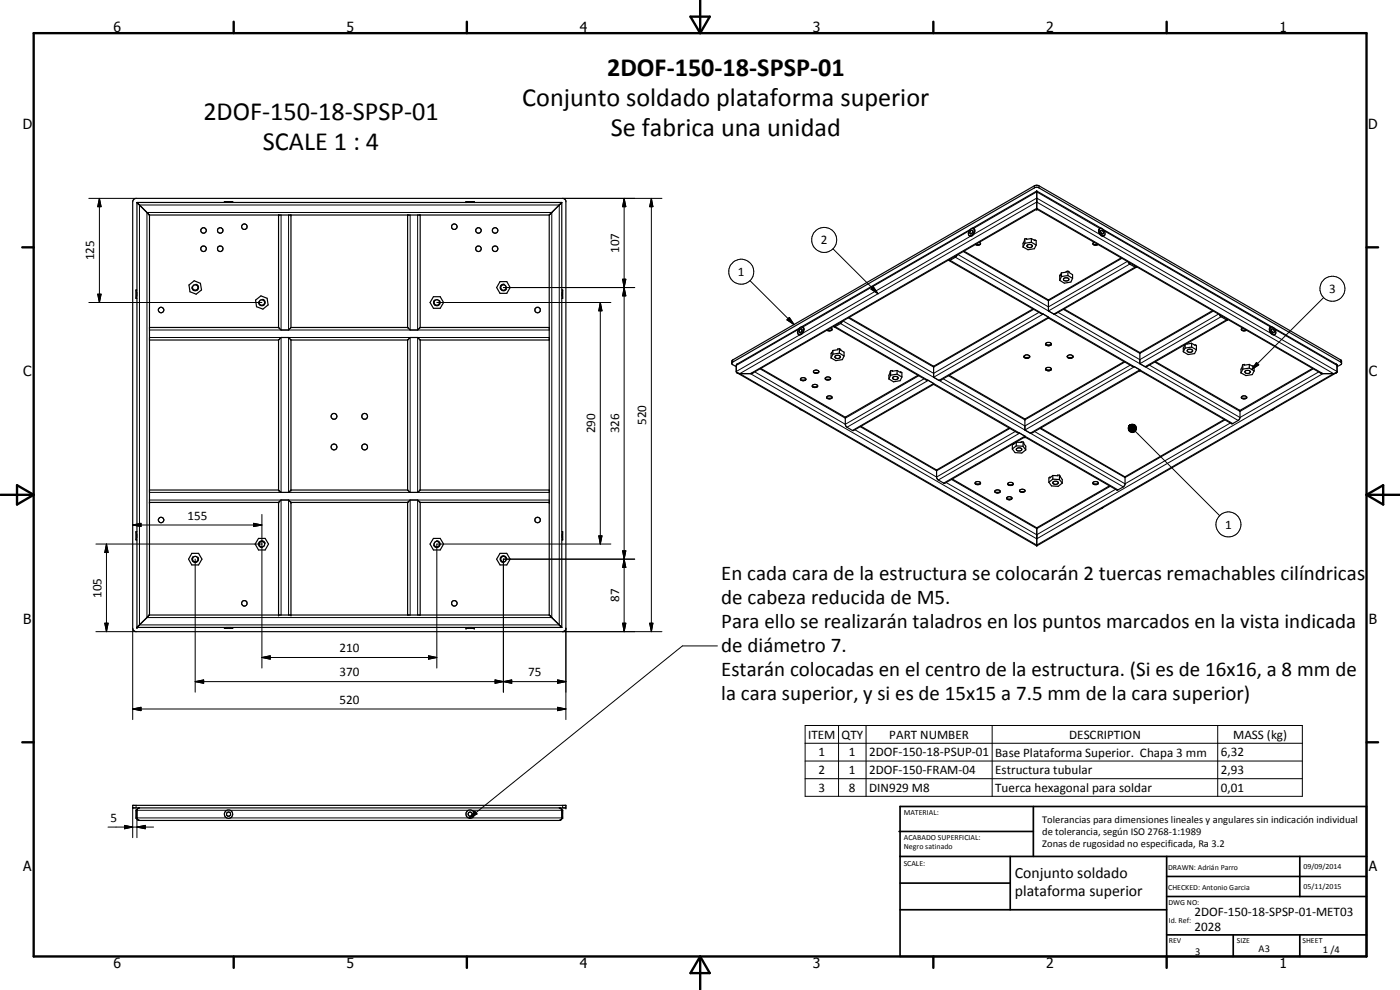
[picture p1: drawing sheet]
<svg xmlns="http://www.w3.org/2000/svg" width="420mm" height="297mm" viewBox="0 0 420 297" stroke-linecap="round" stroke-linejoin="round" font-family="sans-serif">
<g fill="none" stroke="#000" stroke-width=".35">
<path d="M40.2 59.7l.6-.2h128.1l.5 .2 .4 .6v128.4l-.2 .4-.7 .4h-128.1l-.6-.2-.4-.8v-128zM311.1 57.3v5.4M311.1 57.3l-19.3 11.2M311.1 57.3l19.4 11.2M41.1 60.7v127.6M41.1 60.7h127.5M44.9 64.5v120M67.3 60.7v-.2h2.5v.2M83.6 64.5v33.8M87.3 64.5v33.8M122.3 64.5v33.8M126.1 64.5v33.8"/>
<path d="M139.9 60.7v-.2h2.4v.2M164.8 64.5v120M168.6 60.7l-3.7 3.8h-120.1l-3.7-3.7M168.6 60.7v127.6M284.8 78.1l27.5 15.9 .8 .2 1.6 1v.2M287.2 76.5l-.2 .5-1.9 1.1-.4-.1M289.3 75.4l25.4 14.6M291.2 68.9a.82 .82 0 0 1 1.2-.2 .82 .82 0 0 1 0 1.3 .96 .96 0 0 1-.7 .8 .96 .96 0 0 1-1-.3l-.1-.7zM291.2 68.8l-50.7 29.3M291.3 69.3l.2-.2a.55 .55 0 0 1 .4 .5 .55 .55 0 0 1-.4 .5 .44 .44 0 0 1-.5-.3 .44 .44 0 0 1 .3-.5zM292.1 68.5l.2 .1M292.3 68.7a1.56 1.56 0 0 1-1.4 2"/>
<path d="M293.9 72.7l.3 .3a.83 .83 0 0 1-.6 .6 .83 .83 0 0 1-.8-.3M294.2 73.3h-1.4M307.6 71.7v1.3M307.6 71.7l-.6 1.3v1.1M307.6 73l-.6 1.1M308.3 73.6l.7-.3a.66 .66 0 0 1 .8 .7 .91 .91 0 0 1-.9 .3 .91 .91 0 0 1-.7-.6zM309.5 71.6l-1.9 .1M309.5 71.6l1.5 .6v1.3M309.5 71.6v1.1M309.5 72.7l1.5 .8M309.5 72.7l-1.9 .3M311 73.5l-.6 1.1-1.9 .3-1.5-.8"/>
<path d="M311.1 62.7l-85.1 49.2-.8 .2h-3.2l-.9-.3-.1-2.2 .1-.3 18.9-10.9M311.1 62.7l85.2 49.2 .7 .2h3.2l1-.3v-2.4l-18.9-11M328.1 73.3h1.4M328.1 73.3l.5 .3 .9-.3M328.4 72.7l-.4 .3 .1 .3M330.1 68.6a1.34 1.34 0 0 1 1.3 .7 1.34 1.34 0 0 1-.2 1.5 1.53 1.53 0 0 1-1.1-2.2zM330.1 68.5a1.21 1.21 0 0 0 .3 2.1l.5 .3 .5-.2M330.4 69.1a.58 .58 0 0 1 .7 .4 .58 .58 0 0 1-.3 .7 .78 .78 0 0 1-.4-1.1zM331 68.8l50.7 29.3M336.5 77.4l-21.8 12.6M338.6 78.6l.4 .6 1.6 .9h.6M41.1 87h-.3v2.5h.3"/>
<path d="M44.9 98.3h38.7M56.7 85.5l1.6-1.3 1.8 .8 .4 2-1.6 1.3-1.9-.8zM76.7 90l1.6-1.2 1.9 .7 .3 2-1.6 1.3-1.9-.8zM83.6 98.3l.8 .7h2.2l.7-.7M87.3 98.3h35M122.3 98.3l.8 .7h2.2l.8-.7M126.1 98.3h38.7M130.1 89h2l1 1.8-1 1.7h-2l-1-1.7zM150.1 84.5h2l1 1.8-1 1.7h-2l-1.1-1.7zM168.6 87h.3v2.5h-.3M239.9 98.4l-.6 1.2 .3 .7M240 98.9a.41 .41 0 0 1 .6-.1 .41 .41 0 0 1 0 .6l-.7 .4z"/>
<path d="M240.8 98.1l-.9 .3M240.8 98.1a1.38 1.38 0 0 1-.7 2.2h-.5M240.9 98.2a1.36 1.36 0 0 1-.6 2.2l-.7-.1M249.3 98.4l.4 .5M249.7 99l-1.4 .1M249.7 98.9l-.8 .4-.7-.2M250.3 98l27.6 16 .7 .1 1.6 1v.2M252.8 96.4l-.4 .6-1.8 1-.4-.1M254.8 95.2l25.4 14.7M310 92.7l-29.8 17.2M314.7 95.4l25 14.5 .8 .1 1.6 1v.2M314.7 95.4l-32.3 18.6-.6 .1-1.6-.9v-3.3"/>
<path d="M318.2 82.5v.1M318.2 82.5l-.2 1.6M318.5 81.9l-.3 .8v-.2M318.5 81.9v1.1M318.5 83l-.5 1.1M319.2 83.6a1.03 1.03 0 0 1 1.6 .2 .94 .94 0 0 1-1.7 0zM319.4 92.7l22.7 13.1M320.5 81.4h-.5v.3l-1.5 .2M320.5 81.4l1.4 1v1.1M320.5 81.4v1.3M320.5 82.7l1.4 .8M320.5 82.7l-2 .3"/>
<path d="M321.9 83.5l-.5 1.1-2 .4-1.4-.9M341 80.2l-24.4 14h-.3l-1.6-.9v-3.3M363.9 93.2l-21.8 12.6M366 94.4l.2 .5 1.9 1.1 .4-.1M368.4 96l-24.2 13.9-.5 .1-1.6-.9v-3.3M372.6 99l1.4 .1a1.11 1.11 0 0 1-1.4-.1zM372.9 98.4l-.3 .5M381.2 98.3a1.44 1.44 0 0 0 1.3 2.1M381.2 98.3a1.08 1.08 0 0 1 1.6 .9l.1 .9-.4 .3M381.2 98.3a1.65 1.65 0 0 0 1.3 2.1M381.4 98.2l-.2 .1M381.6 98.8l.2-.1a.71 .71 0 0 1 .5 1.1l-.6-.4z"/>
<path d="M44.9 102h38.7M87.3 102h35M122.3 102l.8-.7h2.2l.8 .7M122.3 102v45M126.1 102v45M126.1 102h38.7M219.6 109l91.4-52.8 .7 .1 90.7 52.3 .2 .4M221 110l-1.3-.8-.1-.8 .3-.4 91.1-52.4 .7 .1 90.7 52.3 .2 .3v.9l-1.3 .8M221.3 111.9l89.8 51.9M228.3 110.5l25.4 14.7M240.3 114h1.5M240.3 113.5a.88 .88 0 0 1 .9-.2 .88 .88 0 0 1 .6 .6 .95 .95 0 0 1-1.6-.2z"/>
<path d="M243.8 116h1.5M243.9 115.6a.93 .93 0 0 1 1.5 .4 .95 .95 0 0 1-1.6-.3zM244.2 111.7h1.5M244.2 111.3a.89 .89 0 0 1 1.5 .3 .89 .89 0 0 1-.8 .4 .89 .89 0 0 1-.8-.6zM247.7 113.3a.91 .91 0 0 1 1.5 .4 .97 .97 0 0 1-1.6-.1zM247.7 113.7h1.5M248.1 119.4h1.6M248.2 119a.88 .88 0 0 1 .9-.3 .88 .88 0 0 1 .6 .7 .9 .9 0 0 1-.9 .4 .9 .9 0 0 1-.7-.7zM249.6 105.8v.1M249.6 105.8l-.2 1.6M250 105.2l-.4 .8v-.2M250 105.2v1.1"/>
<path d="M250 106.3l-.6 1.1M250.6 106.8a.82 .82 0 0 1 .9-.2 .82 .82 0 0 1 .6 .7 .82 .82 0 0 1-.9 .3 .82 .82 0 0 1-.6-.8zM251.9 104.6l-.5 .1v.2l-1.4 .3M251.9 104.6l1.4 1.1v1.1M251.9 104.6v1.4M251.9 106l1.4 .8M251.9 106l-1.9 .3M253.3 106.8l-.5 1.1-1.9 .3-1.5-.8M267.3 111.3l-.5 1.3v1.1M267.3 111.3v1.3M267.3 112.6l-.5 1.1M268 113.2a.93 .93 0 0 1 1.5 .3 .91 .91 0 0 1-.9 .4 .91 .91 0 0 1-.7-.6z"/>
<path d="M269.2 111.2l1.1 .6v-.3l.4 .3v1.3M269.2 111.2l-1.9 .1M269.2 111.2v1.1M269.2 112.3l1.5 .8M269.2 112.3l-1.9 .3M270.7 113.1l-.5 1.1-2 .4-1.4-.9M275.5 112.6l-21.7 12.5v2.7l2 1.4h.4l24-13.9M280.2 115.3l25.1 14.5 .7 .2 1.6 .9v.2M284.9 112.6l22.7 13.1M307.3 107.1v-.1a.93 .93 0 0 1 .9-.6 .93 .93 0 0 1 .8 .7M307.3 107.1a1.18 1.18 0 0 0 1.7 0M307.3 107.1a1.08 1.08 0 0 0 1.7 0"/>
<path d="M307.4 107.1h1.5M313.8 103.3a1.03 1.03 0 0 1 1.7-.1v.2M313.8 103.2l.2 .4 .9 .1M313.8 103.3v.1M313.9 110.9h1.6M313.9 111l.8 .2 .6-.2M313.9 103.4h1.6M313.9 103.5l1 .2M315.1 103.6l-.2 .1M315.3 103.5l-.2 .2M315.5 110.9v-.2a1 1 0 0 0-1.7 0l.1 .3M315.5 110.9l-.6 .4-1-.3"/>
<path d="M315.5 103.3l-.2 .3M315.5 103.4l-.1 .1M320.4 107.1h1.6M322 107.1a1.19 1.19 0 0 1-1.6 .1M322 107.1a.87 .87 0 0 0-.8-.7 .87 .87 0 0 0-.9 .7l.1 .1M322 107.1a1.13 1.13 0 0 1-1.6 .1M337.4 108.5l-29.8 17.2M342.1 111.2l-32.1 18.6-.8 .2-1.6-1v-3.3M346.7 108.5l25.3 14.6 .1 .3-.1 2.4-2 1.3h-.4l-27.5-15.9M355.5 103.4l-.4 1v1.1M355.7 103.4v1M355.7 104.4l-.6 1.1"/>
<path d="M356.5 104.9a.87 .87 0 0 1 1.4 .5 .91 .91 0 0 1-.9 .3 .91 .91 0 0 1-.7-.6zM357.6 103l-1.4 .3v-.2M357.6 103l1.1 .6v-.2l.4 .2v1.3M357.6 103v1.1M357.6 104.1l1.5 .8M357.6 104.1l-1.9 .3M359.1 104.9l-.6 1.2-1.9 .3-1.5-.9M372.6 119.4h1.5M372.6 119a.93 .93 0 0 1 1.6 .4 .95 .95 0 0 1-1.6-.3zM373 109.4l-.6 1.4v1.1M373 109.4v1.3M373 110.7l-.6 1.2"/>
<path d="M373.7 111.3a.95 .95 0 0 1 1.5 .4 .86 .86 0 0 1-.8 .4 .86 .86 0 0 1-.8-.6zM374.9 109.3l1.5 .6v1.4M374.9 109.3l-1.9 .1M374.9 109.3v1.1M374.9 110.4l1.5 .9M374.9 110.4l-1.9 .3M376.4 111.3l-.6 1.1-1.9 .3-1.5-.8M393.9 110.5l-21.8 12.7M401 111.9l-89.9 51.9M240 122.7l.5 .3M258.3 127.9l22.8 13.2M302.9 128.4l-21.8 12.6v2.3l.2 .5 2 1.2h.3l24-13.9"/>
<path d="M303.8 134.7l.8 1.1 2.1 .1 1.1-.9M305 132.7l-1.2 .7v1.3M305 132.7v1.1M305 133.8l2 .1M305 133.8l-1.2 .9M305.2 134.5a.88 .88 0 0 1 1.4 .5l-.5 .3h-.8l-.3-.4zM307 132.6l-2 .1M307 132.6l.8 1.3v1.1M307 132.6v1.3M307 133.9l.8 1.1M307.6 131.1l27.5 15.9 2-.9 .5-.6v-2.5M312.3 128.4l25.3 14.6"/>
<path d="M367.4 125.9l-29.8 17.2M382.3 122.7l-.6 .3M41.1 159.5h-.3v2.5h.3M44.9 147h38.7M44.9 150.7h38.7M83.6 147v-45l.8-.7h2.2l.7 .7v45M83.6 147l.8 .7h2.2l.7-.7M83.6 150.7l.8-.7h2.2l.7 .7M83.6 150.7v33.8M87.3 147h35.1l.7 .7h2.2l.8-.7h38.7M87.3 150.7h35.1l.7-.7h2.2l.8 .7h38.7M87.3 150.7v33.8"/>
<path d="M122.3 150.7v33.8M126.1 150.7v33.8M168.6 159.5h.3v2.5h-.3M285.8 143.7l25.3 14.7M291.2 152.3l.6 .3M292.6 144.8a.87 .87 0 0 1 .9-.4 .87 .87 0 0 1 .7 .7 .94 .94 0 0 1-1.6-.3zM292.7 145.2h1.5M298.6 147.6h1.5M298.7 147.2a.93 .93 0 0 1 1.5 .4 .91 .91 0 0 1-.9 .3 .91 .91 0 0 1-.7-.6zM302.1 149.4a.88 .88 0 0 1 .9-.4 .88 .88 0 0 1 .7 .6 .88 .88 0 0 1-.9 .4 .88 .88 0 0 1-.7-.6zM302.2 149.6h1.5M302.5 145.4h1.5"/>
<path d="M302.5 144.9a.93 .93 0 0 1 1.6 .4 .91 .91 0 0 1-.9 .4 .91 .91 0 0 1-.7-.6zM306 147.4h1.5M306.1 147l.1-.1a.93 .93 0 0 1 1.4 .5 .91 .91 0 0 1-.9 .3 .91 .91 0 0 1-.7-.6zM311.1 158.4v5.4M314.8 144.7l.8 1.1 2 .1 1.2-1M316 142.7v1.1M316 142.7l-.9 .7v-.3l-.3 .3v1.3M316 143.8l2 .1M316 143.8l-1.2 .9M316 144.7l.4-.3h.9a.43 .43 0 0 1 .3 .5 .43 .43 0 0 1-.5 .4 .73 .73 0 0 1-1.1-.6zM318 142.6l-2 .1M318 142.6l.8 1.3v1"/>
<path d="M318 142.6v1.3M318 143.9l.8 1M328.1 144.7a.88 .88 0 0 1 .9-.3 .88 .88 0 0 1 .6 .7 .91 .91 0 0 1-.9 .3 .91 .91 0 0 1-.7-.6zM328.1 145.2h1.5M331 152.3l-.5 .3M332.9 145.8l-21.8 12.6M57.6 166h2l1 1.8-1 1.7h-2l-1-1.7zM77.6 161.5h2l1 1.7-1 1.8h-2l-1-1.8zM130.1 161.5h2l1 1.7-1 1.8h-2l-1-1.8zM150.1 166h2l1 1.8-1 1.7h-2l-1.1-1.7zM41.1 188.3l3.7-3.8h120.1l3.7 3.8M41.1 188.3h127.5"/>
<path d="M67.3 188.3v.2h2.5v-.2M139.9 188.3v.2h2.4v-.2M39.8 241.6h130v.8h-130zM41.1 243v2.6M41.1 243h-.3v2.5h.3M41.9 242.4l-.6 .2-.2 .4M167.8 242.4l.5 .2 .3 .4M168.6 243v.1M168.6 243h.3v2.5h-.3zM168.6 245.4l-.2 .5-.6 .3h-125.9l-.6-.2-.2-.4"/>
<circle cx="61.1" cy="69.1" r=".83"/>
<circle cx="61.1" cy="74.6" r=".83"/>
<circle cx="66.1" cy="74.6" r=".84"/>
<circle cx="66.1" cy="69.1" r=".83"/>
<circle cx="73.3" cy="68" r=".83"/>
<circle cx="136.3" cy="68" r=".82"/>
<circle cx="143.6" cy="69.1" r=".83"/>
<circle cx="143.6" cy="74.6" r=".83"/>
<circle cx="148.6" cy="74.6" r=".83"/>
<circle cx="148.6" cy="69.1" r=".83"/>
<circle cx="48.4" cy="93" r=".82"/>
<circle cx="58.6" cy="86.3" r=".82"/>
<circle cx="78.6" cy="90.8" r=".84"/>
<circle cx="131.1" cy="90.8" r=".83"/>
<circle cx="151.1" cy="86.3" r=".82"/>
<circle cx="161.3" cy="93" r=".84"/>
<circle cx="100.2" cy="124.9" r=".87"/>
<circle cx="100.2" cy="134.1" r=".88"/>
<circle cx="109.4" cy="134.1" r=".88"/>
<circle cx="109.4" cy="124.9" r=".88"/>
<circle cx="48.3" cy="156" r=".82"/>
<circle cx="161.4" cy="156" r=".81"/>
<circle cx="58.6" cy="167.7" r=".83"/>
<circle cx="78.6" cy="163.3" r=".83"/>
<circle cx="131.1" cy="163.3" r=".83"/>
<circle cx="151.1" cy="167.8" r=".83"/>
<circle cx="73.3" cy="181" r=".83"/>
<circle cx="136.4" cy="181" r=".84"/>
<circle cx="68.6" cy="244.3" r="1.25"/>
<circle cx="68.6" cy="244.3" r=".64"/>
<circle cx="141.1" cy="244.3" r="1.25"/>
<circle cx="141.1" cy="244.3" r=".64"/>
</g>
<g fill="none" stroke="#000" stroke-width=".3">
<path d="M26.7 59.5h14.1M29.8 59.5l.5 2.5h-1zM29.8 59.5v31.3M168.9 59.5h29.8M187.3 59.5l.5 2.5h-1zM187.3 59.5v130M195.5 59.5l.4 2.5h-.9zM195.5 59.5v130M310.4 55.8v.6M311.8 55.8v.6M41.9 61.5h125.9v126h-125.9zM44.1 63.8h121.5v121.5h-121.5z"/>
<path d="M84.4 64.5v34.5M86.6 64.5v34.5M123.1 64.5v34.5M125.3 64.5v34.5M250 74.6l13.5 13.5M285.1 78.1l84.9 49M286.7 77.2l84.9 49M287.5 76.4l27.2 15.7 23.6-13.7M289.1 75.5l25.6 14.8 22-12.8M290.9 69.3l-50 28.9M291.3 70.9l-50.5 29.1M292 70.4l19.1-11 19.1 11"/>
<path d="M292.1 68.6l19-11 19 11M331 70.9l50.5 29.1M331.4 69.3l50 28.9M339 79.2l-24.3 14.1M26.7 90.8h51.9M29.3 88.3h1l-.5 2.5zM44.9 99h119.9M58.8 85.3a1.02 1.02 0 0 1 .8 1.1 1.02 1.02 0 0 1-1.2 .9 1.02 1.02 0 0 1-.8-1.2M78.8 89.8a1 1 0 0 1 .8 1.2 1 1 0 0 1-1.2 .8 1 1 0 0 1-.8-1.2M130.5 90a.99 .99 0 0 0-.2 1.4 .99 .99 0 0 0 1.4 .1 .99 .99 0 0 0 .2-1.4M131.1 90.8h52.2M151.1 86.3h39.4"/>
<path d="M151.4 85.3a1 1 0 0 0-1.2 .7 1 1 0 0 0 .6 1.2 1 1 0 0 0 1.2-.6M180.2 90.8l.5 2.5h-1zM180.2 90.8v72.4M186.8 83.8h1l-.5 2.5zM187.3 86.3l.5 2.5h-1zM225.1 84.2l13.2 13.2M236.2 96l.7-.8 1.4 2.2zM236.9 95.2l1.4 2.2-2.1-1.4zM239.6 98.8l-18.6 10.8M250.6 98l84.9 49M252.3 97.1l84.8 49M262.1 86l1.4 2.1-2.1-1.4z"/>
<path d="M310.2 92.8l-30 17.4-25.6-14.8M311.8 93.7l-31.6 18.3-27.2-15.7M313.1 94.2l-32.9 19M314.7 95.2l-32.9 18.9M317.5 93.7l24.6 14.2 23.6-13.7M319.1 92.8l23 13.2 22-12.7M340.6 80.1l-24.3 14.1M366.5 95l-24.4 14.1M368.1 96l-24.4 14M382.6 98.8l18.7 10.8M397.2 89.3l-21.5 21.6M44.9 101.3h119.9"/>
<path d="M84.4 101.3v46.4M86.6 101.3v46.4M123.1 101.3v46.4M125.3 101.3v46.4M219.9 108v.6M222 112.1l89.1-51.5 89.1 51.5-89.1 51.4zM225.2 112.1l85.9-49.6 85.9 49.6-85.9 49.6zM226.5 111.6l27.2 15.7 23.6-13.6M228.1 110.7l25.6 14.8 22-12.8M240.1 100.5l-19.1 11M278.6 114.1l-24.4 14.1M280.2 115.1l-24.4 14.1"/>
<path d="M337.6 108.6l-30 17.4-23-13.3M339.2 109.6l-31.6 18.2-24.5-14.1M340.5 110l-32.9 19M342.1 111l-32.9 19M345 109.6l27.1 15.7 23.7-13.7M346.5 108.6l25.6 14.8 22.1-12.7M377.1 108.8l.7 .7-2.1 1.4zM382.2 100.5l19.1 11M402.4 108v.6M256.6 128.9l24.5 14.2 23.6-13.6M258.1 128l23 13.3 22-12.8M306 130l-24.4 14"/>
<path d="M307.6 130.9l-24.4 14M339 127.6l-.3 .5zM339 127.6l-.4 .8zM339 127.6l-.4 1.1zM339 127.6l-.3 1.3zM339 127.6l-.3 1.6zM339 127.6l-.1 1.8-.2-.2zM339 127.6l.1 1.9-.2-.1zM339 127.6l.4 2.1-.3-.2zM339 127.6l.6 2.2-.2-.1zM339 127.6l.9 2.2h-.3zM339 127.6l1.1 2.2h-.2z"/>
<path d="M339 127.6l1.4 2.1-.3 .1zM339 127.6l1.6 1.9-.2 .2zM339 127.6l1.8 1.7-.2 .2zM339 127.6l1.9 1.5-.1 .2zM339 127.6l2.1 1.2-.2 .3zM339 127.6l2.1 1v.2zM339 127.6l2.1 .7v.3zM339 127.6l2 .5 .1 .2zM339 127.6l1.9 .2 .1 .3zM339 127.6h1.7l.2 .2zM339 127.6l1.4-.2 .3 .2zM339 127.6l1.4-.2z"/>
<path d="M339 127.6l1.2-.3zM339 127.6l.9-.3zM339 127.6l.7-.3zM339 127.6l.4-.2zM339 127.6l.2-.1zM340.7 129.4l25.3 25.3M367.7 126l-30.1 17.3-25.5-14.8M369.3 126.9l-31.7 18.3-27.1-15.7M39.8 157.5l2.5-.5v1zM39.8 157.5h38.8M44.9 147.7h119.9M44.9 150h119.9"/>
<path d="M76.1 157l2.5 .5-2.5 .5zM78.6 154.3v46.1M84.4 150v34.5M86.6 150v34.5M123.1 150v34.5M125.3 150v34.5M284 144.8l27.1 15.6 23.7-13.6M285.5 143.8l25.6 14.8 22.1-12.7M28.8 163.2h49.8M32 163.2l.5 2.6h-1.1zM32 163.2v26.3M57.9 167a1 1 0 0 0-.1 1.4 1 1 0 0 0 1.4 .2 1 1 0 0 0 .1-1.5"/>
<path d="M58.6 167.8v39.9M79.6 163.1a1.01 1.01 0 0 0-1.2-.8 1.01 1.01 0 0 0-.8 1.1 1.01 1.01 0 0 0 1.2 .9M130.9 162.3a.98 .98 0 0 1 1.2 .8 .98 .98 0 0 1-.8 1.1 .98 .98 0 0 1-1.2-.8M152.1 167.6a1.01 1.01 0 0 0-1.2-.8 1.01 1.01 0 0 0-.8 1.1 1.01 1.01 0 0 0 1.2 .8M179.7 160.8h1l-.5 2.4zM183.3 163.2h-52.2v37.2M186.8 165.3h1l-.5 2.5zM187.3 167.8l.5 2.5h-1zM190.5 167.8h-39.4v39.9M28.8 189.5h12M31.4 187h1.1l-.5 2.5zM39.8 188.5v27.4"/>
<path d="M78.6 197.3l2.5-.5v1zM78.6 197.3h52.5M128.6 196.8l2.5 .5-2.5 .5zM168.9 189.5h29.8M169.8 188.5v27.4M186.8 187h1l-.5 2.5zM195 187h.9l-.4 2.5zM215.3 193.8h-10.5l-63.9 51.6M39.8 212.7l2.5-.5v1zM39.8 212.7h130M58.6 204.5l2.5-.5v1zM58.6 204.5h111.2"/>
<path d="M148.6 204l2.5 .5-2.5 .5zM148.6 204l5 1v-1l-5 1zM151.1 204.5l2.5-.5v1zM167.3 212.2l2.5 .5-2.5 .5zM167.3 204l2.5 .5-2.5 .5zM241.6 217.7h149.3v21.2h-149.3zM251.7 217.7v21.2M259.9 217.7v21.2M297.8 217.7v21.2M365.5 217.7v21.2M241.6 223h149.3M241.6 228.3h149.3"/>
<path d="M241.6 233.6h149.3M32.4 248.2h13.7M37.4 247.6l2.4 .6-2.4 .5zM39.8 242.4v8.9M40.8 241.6v.8M41.1 248.2l2.5-.6v1.1zM41.1 243.1h26.9M68 245.4h-26.9v5.9M69.1 245.4h71.4M69.1 243.1h71.4M141.6 245.4h27M141.6 243.1h27"/>
<path d="M142.5 243.5l.7 .7-2.3 1.2zM168.9 241.6v.8"/>
<circle cx="247.3" cy="72" r="3.8"/>
<circle cx="222.5" cy="81.5" r="3.8"/>
<circle cx="399.9" cy="86.6" r="3.8"/>
<circle cx="368.7" cy="157.4" r="3.7"/>
</g>
<g fill="#000">
<circle cx="83.6" cy="64.5" r=".18"/>
<circle cx="87.3" cy="64.5" r=".18"/>
<circle cx="139.9" cy="60.5" r=".18"/>
<circle cx="142.3" cy="60.5" r=".18"/>
<circle cx="311.1" cy="62.7" r=".18"/>
<circle cx="314.7" cy="90" r=".18"/>
<circle cx="280.2" cy="109.9" r=".18"/>
<circle cx="342.1" cy="111.2" r=".18"/>
<circle cx="307.6" cy="131.1" r=".18"/>
<circle cx="307.6" cy="125.7" r=".18"/>
<circle cx="44.9" cy="150.7" r=".18"/>
<circle cx="83.6" cy="147" r=".18"/>
<circle cx="83.6" cy="150.7" r=".18"/>
<circle cx="87.3" cy="147" r=".18"/>
<circle cx="87.3" cy="150.7" r=".18"/>
<circle cx="164.8" cy="150.7" r=".18"/>
<circle cx="311.1" cy="158.4" r=".18"/>
<circle cx="41.1" cy="188.3" r=".18"/>
<circle cx="83.6" cy="184.5" r=".18"/>
<circle cx="87.3" cy="184.5" r=".18"/>
<circle cx="139.9" cy="188.5" r=".18"/>
<circle cx="142.3" cy="188.5" r=".18"/>
<circle cx="41.1" cy="245.5" r=".18"/>
<circle cx="41.1" cy="243" r=".18"/>
<circle cx="168.6" cy="243" r=".18"/>
<circle cx="168.6" cy="245.5" r=".18"/>
<circle cx="169.8" cy="241.6" r=".18"/>
<circle cx="169.8" cy="242.4" r=".18"/>
</g>
<g fill="none" stroke="#000" stroke-width=".71">
<path d="M10.1 9.9h400v277.1h-400zM70.1 6.5v3.4M140.1 6.5v3.4M207.2 5h5.8l-2.9 4.9zM210.1 0v9.9M280.1 6.5v3.4M350.1 6.5v3.4M6.7 74.2h3.4M410.1 74.2h3.5M.1 148.5h10M5.1 145.6l5 2.9-5 2.9zM410.1 148.5h10"/>
<path d="M410.1 148.5l5-2.9v5.8zM6.7 222.7h3.4M410.1 222.7h3.5M70.1 287v3.4M140.1 287v3.4M210.1 287v10M210.1 287l2.9 5h-5.8zM280.1 287v3.4M350.1 287v3.4"/>
</g>
<g fill="none" stroke="#000" stroke-width=".51">
<path d="M269.8 249.5h40.3M270.1 242h140v45h-140zM270.1 257h140M303.2 257v16M310.1 242v15M350.1 257v30M390.1 257v12M270.1 265h33.1M270.1 273h80M350.1 269h60M350.1 263h60M350.1 280.5h60"/>
<path d="M370.1 280.5v6.5M390.1 280.5v6.5"/>
</g>
<g fill="#000">
<path d="M29.8 59.5l.5 2.5h-1zM187.3 59.5l.5 2.5h-1zM195.5 59.5l.4 2.5h-.9zM29.3 88.3h1l-.5 2.5zM180.2 90.8l.5 2.5h-1zM186.8 83.8h1l-.5 2.5zM187.3 86.3l.5 2.5h-1zM236.9 95.2l1.4 2.2-2.1-1.4zM262.1 86l1.4 2.1-2.1-1.4zM377.1 108.8l.7 .7-2.1 1.4zM339 127.6l-.3 .5zM339 127.6l-.4 .8z"/>
<path d="M339 127.6l-.4 1.1zM339 127.6l-.3 1.3zM339 127.6l-.3 1.6zM339 127.6l-.1 1.8-.2-.2zM339 127.6l.1 1.9-.2-.1zM339 127.6l.6 2.2-.2-.1zM339 127.6l.9 2.2h-.3zM339 127.6l1.1 2.2h-.2zM339 127.6l1.4 2.1-.3 .1zM339 127.6l1.6 1.9-.2 .2zM339 127.6l1.8 1.7-.2 .2zM339 127.6l1.9 1.5-.1 .2z"/>
<path d="M339 127.6l2.1 1.2-.2 .3zM339 127.6l2.1 1v.2zM339 127.6l2.1 .7v.3zM339 127.6l2 .5 .1 .2zM339 127.6h1.7l.2 .2zM339 127.6l1.4-.2 .3 .2zM339 127.6l1.4-.2zM339 127.6l1.2-.3zM339 127.6l.9-.3zM339 127.6l.7-.3zM339 127.6l.4-.2zM339 127.6l.2-.1z"/>
<path d="M39.8 157.5l2.5-.5v1zM76.1 157l2.5 .5-2.5 .5zM32 163.2l.5 2.6h-1.1zM179.7 160.8h1l-.5 2.4zM186.8 165.3h1l-.5 2.5zM187.3 167.8l.5 2.5h-1zM31.4 187h1.1l-.5 2.5zM78.6 197.3l2.5-.5v1zM128.6 196.8l2.5 .5-2.5 .5zM186.8 187h1l-.5 2.5zM195 187h.9l-.4 2.5zM39.8 212.7l2.5-.5v1z"/>
<path d="M58.6 204.5l2.5-.5v1zM148.6 204l2.5 .5-2.5 .5zM151.1 204.5l2.5-.5v1zM167.3 212.2l2.5 .5-2.5 .5zM167.3 204l2.5 .5-2.5 .5zM37.4 247.6l2.4 .6-2.4 .5zM41.1 248.2l2.5-.6v1.1zM142.5 243.5l.7 .7-2.3 1.2z"/>
</g>
<path d="M339 127.8h2M339.2 127.6v2.1" fill="none" stroke="#000" stroke-width=".42"/>
<g font-size="7.9">
<text x="182.2" y="22.7">2DOF-150-18-SPSP-01</text>
<text x="156.7" y="31.7">Conjunto soldado plataforma superior</text>
<text x="61" y="36.1">2DOF-150-18-SPSP-01</text>
<text x="183.3" y="40.7">Se fabrica una unidad</text>
<text x="78.9" y="45.1">SCALE 1 : 4</text>
</g>
<g font-size="6.3">
<text x="216.5" y="173.9">En cada cara de la estructura se colocarán 2 tuercas remachables cilíndricas</text>
<text x="216.5" y="181.1">de cabeza reducida de M5.</text>
<text x="216.5" y="188.3">Para ello se realizarán taladros en los puntos marcados en la vista indicada</text>
<text x="216.5" y="195.5">de diámetro 7.</text>
<text x="216.5" y="202.7">Estarán colocadas en el centro de la estructura. (Si es de 16x16, a 8 mm de</text>
<text x="216.5" y="209.9">la cara superior, y si es de 15x15 a 7.5 mm de la cara superior)</text>
</g>
<g font-size="4.7">
<text x="304.6" y="263.5">Conjunto soldado</text>
<text x="304.6" y="268.9">plataforma superior</text>
</g>
<g font-size="4.2">
<text x="34" y="9.6">6</text>
<text x="104" y="9.6">5</text>
<text x="174" y="9.6">4</text>
<text x="244" y="9.6">3</text>
<text x="314" y="9.6">2</text>
<text x="384" y="9.6">1</text>
<text x="6.8" y="38.7">D</text>
<text x="410.6" y="38.7">D</text>
<text x="7" y="112.9">C</text>
<text x="410.8" y="112.9">C</text>
<text x="7" y="187.1">B</text>
<text x="410.8" y="187.1">B</text>
<text x="7" y="261.4">A</text>
<text x="410.8" y="261.4">A</text>
<text x="34" y="290.4">6</text>
<text x="104" y="290.4">5</text>
<text x="174" y="290.4">4</text>
<text x="244" y="290.4">3</text>
<text x="314" y="290.4">2</text>
<text x="384" y="290.4">1</text>
</g>
<g font-size="3.9">
<text x="185.8" y="75.9" transform="rotate(-90 185.8 75.9)">107</text>
<text x="246.4" y="73.3">2</text>
<text x="28.3" y="78.1" transform="rotate(-90 28.3 78.1)">125</text>
<text x="221.5" y="82.8">1</text>
<text x="398.9" y="87.9">3</text>
<text x="178.6" y="130" transform="rotate(-90 178.6 130)">290</text>
<text x="185.8" y="130" transform="rotate(-90 185.8 130)">326</text>
<text x="193.9" y="127.6" transform="rotate(-90 193.9 127.6)">520</text>
<text x="56.2" y="156">155</text>
<text x="367.7" y="158.6">1</text>
<text x="30.4" y="179.4" transform="rotate(-90 30.4 179.4)">105</text>
<text x="185.8" y="180.6" transform="rotate(-90 185.8 180.6)">87</text>
<text x="101.9" y="195.7">210</text>
<text x="101.9" y="202.9">370</text>
<text x="158.5" y="202.9">75</text>
<text x="101.9" y="211.2">520</text>
<text x="242.6" y="221.6">ITEM</text>
<text x="252.5" y="221.6">QTY</text>
<text x="266.9" y="221.6">PART NUMBER</text>
<text x="320.9" y="221.6">DESCRIPTION</text>
<text x="370.1" y="221.7">MASS (kg)</text>
<text x="245.6" y="226.9">1</text>
<text x="254.8" y="226.9">1</text>
<text x="260.8" y="226.9">2DOF-150-18-PSUP-01</text>
<text x="298.7" y="227">Base Plataforma Superior. Chapa 3 mm</text>
<text x="366.4" y="226.9">6,32</text>
<text x="245.6" y="232.3">2</text>
<text x="254.8" y="232.2">1</text>
<text x="260.8" y="232.3">2DOF-150-FRAM-04</text>
<text x="298.7" y="232.3">Estructura tubular</text>
<text x="366.4" y="232.3">2,93</text>
<text x="245.6" y="237.6">3</text>
<text x="254.8" y="237.6">8</text>
<text x="260.8" y="237.6">DIN929 M8</text>
<text x="298.7" y="237.7">Tuerca hexagonal para soldar</text>
<text x="366.4" y="237.6">0,01</text>
<text x="33.2" y="246.6">5</text>
<text x="358.5" y="275">2DOF-150-18-SPSP-01-MET03</text>
<text x="358.5" y="279.4">2028</text>
</g>
<g font-size="3.1">
<text x="312.7" y="246.8">Tolerancias para dimensiones lineales y angulares sin indicación individual</text>
<text x="312.7" y="250.4">de tolerancia, según ISO 2768-1:1989</text>
<text x="312.7" y="254">Zonas de rugosidad no especificada, Ra 3.2</text>
<text x="358.7" y="286.4">3</text>
<text x="377.7" y="285.6">A3</text>
<text x="397" y="285.9">1 /4</text>
</g>
<g font-size="2.4">
<text x="271.2" y="244.4">MATERIAL:</text>
<text x="271.3" y="252">ACABADO SUPERFICIAL:</text>
<text x="271.3" y="254.6">Negro satinado</text>
<text x="271.2" y="259.7">SCALE:</text>
<text x="350.6" y="261">DRAWN: Adrián Parro</text>
<text x="391.2" y="260.6">09/09/2014</text>
<text x="350.6" y="267">CHECKED: Antonio Garcia</text>
<text x="391.2" y="266.7">05/11/2015</text>
<text x="350.6" y="271.4">DWG NO:</text>
<text x="350.8" y="276.9">Id. Ref:</text>
<text x="350.8" y="282.8">REV</text>
<text x="371.2" y="282.9">SIZE</text>
<text x="390.9" y="282.9">SHEET</text>
</g>
</svg>
